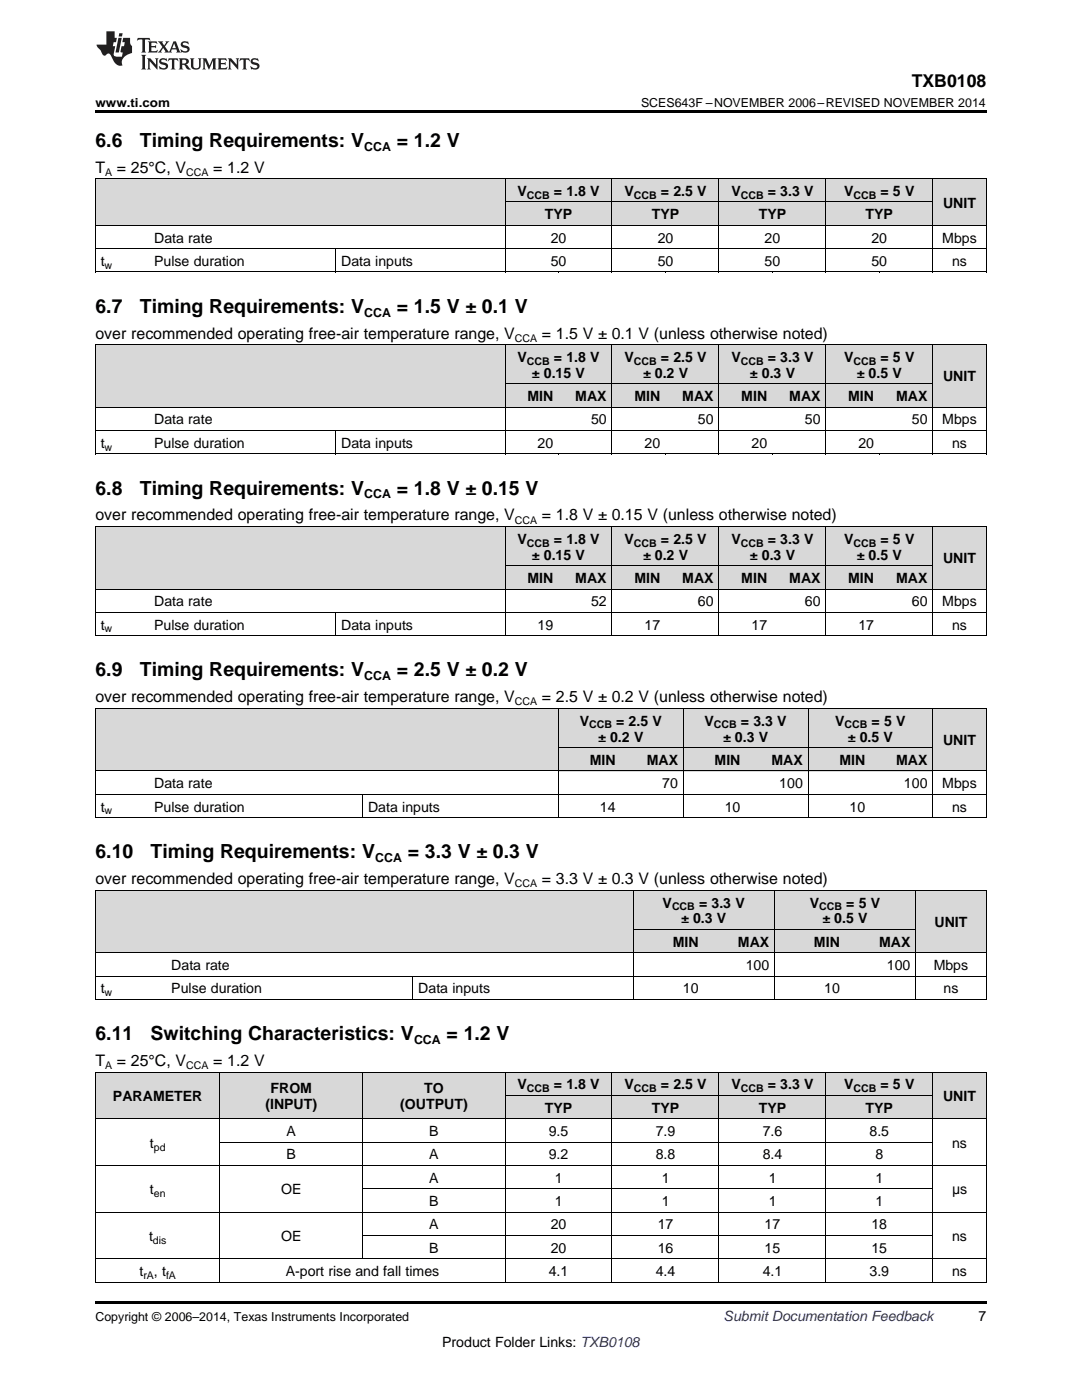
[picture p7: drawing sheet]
<svg xmlns="http://www.w3.org/2000/svg" width="216mm" height="279mm" viewBox="0 0 216 279" stroke-linecap="round" stroke-linejoin="round" font-family="sans-serif">
<g fill="#d8d8d8">
<path d="M19 214h24.9v9.3h-24.9z"/>
<path d="M43.9 214h28.5v9.3h-28.5z"/>
<path d="M72.4 214h28.4v9.3h-28.4z"/>
<path d="M100.8 218.7h10.7v4.6h-10.7z"/>
<path d="M111.5 218.7h10.7v4.6h-10.7z"/>
<path d="M122.2 218.7h10.6v4.6h-10.6z"/>
<path d="M132.8 218.7h10.7v4.6h-10.7z"/>
<path d="M143.5 218.7h10.7v4.6h-10.7z"/>
<path d="M154.2 218.7h10.6v4.6h-10.6z"/>
<path d="M164.8 218.7h10.7v4.6h-10.7z"/>
<path d="M175.5 218.7h10.7v4.6h-10.7z"/>
<path d="M186.2 214h10.6v9.3h-10.6z"/>
<path d="M100.8 214h10.7v4.7h-10.7z"/>
<path d="M111.5 214h10.7v4.7h-10.7z"/>
<path d="M122.2 214h10.6v4.7h-10.6z"/>
<path d="M132.8 214h10.7v4.7h-10.7z"/>
<path d="M143.5 214h10.7v4.7h-10.7z"/>
<path d="M154.2 214h10.6v4.7h-10.6z"/>
<path d="M164.8 214h10.7v4.7h-10.7z"/>
<path d="M175.5 214h10.7v4.7h-10.7z"/>
<path d="M19 177.7h14.1v12.5h-14.1z"/>
<path d="M33.1 177.7h49.3v12.5h-49.3z"/>
<path d="M82.4 177.7h44v12.5h-44z"/>
<path d="M126.4 185.6h14.1v4.6h-14.1z"/>
<path d="M140.5 185.6h14.1v4.6h-14.1z"/>
<path d="M154.6 185.6h14.1v4.6h-14.1z"/>
<path d="M168.7 185.6h14v4.6h-14z"/>
<path d="M182.7 177.7h14.1v12.5h-14.1z"/>
<path d="M126.4 177.7h14.1v7.9h-14.1z"/>
<path d="M140.5 177.7h14.1v7.9h-14.1z"/>
<path d="M154.6 177.7h14.1v7.9h-14.1z"/>
<path d="M168.7 177.7h14v7.9h-14z"/>
<path d="M19 141.4h10.7v12.5h-10.7z"/>
<path d="M29.7 141.4h42.7v12.5h-42.7z"/>
<path d="M72.4 141.4h39.1v12.5h-39.1z"/>
<path d="M111.5 149.3h12.4v4.6h-12.4z"/>
<path d="M123.9 149.3h12.5v4.6h-12.5z"/>
<path d="M136.4 149.3h12.4v4.6h-12.4z"/>
<path d="M148.8 149.3h12.5v4.6h-12.5z"/>
<path d="M161.3 149.3h12.4v4.6h-12.4z"/>
<path d="M173.7 149.3h12.5v4.6h-12.5z"/>
<path d="M186.2 141.4h10.6v12.5h-10.6z"/>
<path d="M111.5 141.4h12.4v7.9h-12.4z"/>
<path d="M123.9 141.4h12.5v7.9h-12.5z"/>
<path d="M136.4 141.4h12.4v7.9h-12.4z"/>
<path d="M148.8 141.4h12.5v7.9h-12.5z"/>
<path d="M161.3 141.4h12.4v7.9h-12.4z"/>
<path d="M173.7 141.4h12.5v7.9h-12.5z"/>
<path d="M19 105.1h10.7v12.5h-10.7z"/>
<path d="M29.7 105.1h37.3v12.5h-37.3z"/>
<path d="M67 105.1h33.8v12.5h-33.8z"/>
<path d="M100.8 113h10.7v4.6h-10.7z"/>
<path d="M111.5 113h10.7v4.6h-10.7z"/>
<path d="M122.2 113h10.6v4.6h-10.6z"/>
<path d="M132.8 113h10.7v4.6h-10.7z"/>
<path d="M143.5 113h10.7v4.6h-10.7z"/>
<path d="M154.2 113h10.6v4.6h-10.6z"/>
<path d="M164.8 113h10.7v4.6h-10.7z"/>
<path d="M175.5 113h10.7v4.6h-10.7z"/>
<path d="M186.2 105.1h10.6v12.5h-10.6z"/>
<path d="M100.8 105.1h10.7v7.9h-10.7z"/>
<path d="M111.5 105.1h10.7v7.9h-10.7z"/>
<path d="M122.2 105.1h10.6v7.9h-10.6z"/>
<path d="M132.8 105.1h10.7v7.9h-10.7z"/>
<path d="M143.5 105.1h10.7v7.9h-10.7z"/>
<path d="M154.2 105.1h10.6v7.9h-10.6z"/>
<path d="M164.8 105.1h10.7v7.9h-10.7z"/>
<path d="M175.5 105.1h10.7v7.9h-10.7z"/>
<path d="M19 68.8h10.7v12.5h-10.7z"/>
<path d="M29.7 68.8h37.3v12.5h-37.3z"/>
<path d="M67 68.8h33.8v12.5h-33.8z"/>
<path d="M100.8 76.7h10.7v4.6h-10.7z"/>
<path d="M111.5 76.7h10.7v4.6h-10.7z"/>
<path d="M122.2 76.7h10.6v4.6h-10.6z"/>
<path d="M132.8 76.7h10.7v4.6h-10.7z"/>
<path d="M143.5 76.7h10.7v4.6h-10.7z"/>
<path d="M154.2 76.7h10.6v4.6h-10.6z"/>
<path d="M164.8 76.7h10.7v4.6h-10.7z"/>
<path d="M175.5 76.7h10.7v4.6h-10.7z"/>
<path d="M186.2 68.8h10.6v12.5h-10.6z"/>
<path d="M100.8 68.8h10.7v7.9h-10.7z"/>
<path d="M111.5 68.8h10.7v7.9h-10.7z"/>
<path d="M122.2 68.8h10.6v7.9h-10.6z"/>
<path d="M132.8 68.8h10.7v7.9h-10.7z"/>
<path d="M143.5 68.8h10.7v7.9h-10.7z"/>
<path d="M154.2 68.8h10.6v7.9h-10.6z"/>
<path d="M164.8 68.8h10.7v7.9h-10.7z"/>
<path d="M175.5 68.8h10.7v7.9h-10.7z"/>
<path d="M19 35.7h10.7v9.3h-10.7z"/>
<path d="M29.7 35.7h37.3v9.3h-37.3z"/>
<path d="M67 35.7h33.8v9.3h-33.8z"/>
<path d="M100.8 40.4h10.7v4.6h-10.7z"/>
<path d="M111.5 40.4h10.7v4.6h-10.7z"/>
<path d="M122.2 40.4h10.6v4.6h-10.6z"/>
<path d="M132.8 40.4h10.7v4.6h-10.7z"/>
<path d="M143.5 40.4h10.7v4.6h-10.7z"/>
<path d="M154.2 40.4h10.6v4.6h-10.6z"/>
<path d="M164.8 40.4h10.7v4.6h-10.7z"/>
<path d="M175.5 40.4h10.7v4.6h-10.7z"/>
<path d="M186.2 35.7h10.6v9.3h-10.6z"/>
<path d="M100.8 35.7h10.7v4.7h-10.7z"/>
<path d="M111.5 35.7h10.7v4.7h-10.7z"/>
<path d="M122.2 35.7h10.6v4.7h-10.6z"/>
<path d="M132.8 35.7h10.7v4.7h-10.7z"/>
<path d="M143.5 35.7h10.7v4.7h-10.7z"/>
<path d="M154.2 35.7h10.6v4.7h-10.6z"/>
<path d="M164.8 35.7h10.7v4.7h-10.7z"/>
<path d="M175.5 35.7h10.7v4.7h-10.7z"/>
</g>
<g fill="#000">
<path d="M19 22h177.8v.5h-177.8zM19 54.3h.2zM66.9 54.3h.1zM100.7 54.3h.1zM111.4 54.3h.1zM122.1 54.3h.1zM132.7 54.3h.1zM143.4 54.3h.1zM154.1 54.3h.1zM164.7 54.3h.1zM175.4 54.3h.1zM186.1 54.3h.1z"/>
<path d="M196.7 54.3h.1zM19 90.6h.2zM66.9 90.6h.1zM100.7 90.6h.1zM111.4 90.6h.1zM122.1 90.6h.1zM132.7 90.6h.1zM143.4 90.6h.1zM154.1 90.6h.1zM164.7 90.6h.1zM175.4 90.6h.1zM186.1 90.6h.1z"/>
<path d="M196.7 90.6h.1zM19 126.9h.2zM66.9 126.9h.1zM100.7 126.9h.1zM111.4 126.9h.1zM122.1 126.9h.1zM132.7 126.9h.1zM143.4 126.9h.1zM154.1 126.9h.1zM164.7 126.9h.1zM175.4 126.9h.1zM186.1 126.9h.1z"/>
<path d="M196.7 126.9h.1zM19 163.2h.2zM72.3 163.2h.1zM111.4 163.2h.1zM123.8 163.2h.1zM136.3 163.2h.1zM148.7 163.2h.1zM161.2 163.2h.1zM173.6 163.2h.1zM186.1 163.2h.1zM196.7 163.2h.1zM19 199.5h.2z"/>
<path d="M82.3 199.5h.1zM126.3 199.5h.1zM140.4 199.5h.1zM154.5 199.5h.1zM168.6 199.5h.1zM182.6 199.5h.1zM196.7 199.5h.1zM19 259.7h177.8v.5h-177.8z"/>
</g>
<g fill="none" stroke="#000" stroke-width=".2">
<path d="M19 35.6l177.8 .1v18.6M19.1 35.7v18.6M100.8 35.7v18.6M122.1 35.7v18.6M143.5 35.7v18.6M164.8 35.7v18.6M186.1 35.7v18.6M19 54.3h177.8M19 49.6h177.8M19 45h177.8M67 49.6v4.7M100.8 40.3h85.3"/>
<path d="M19 68.8h177.8v21.8M19.1 68.8v21.8M100.8 68.8v21.8M100.8 76.6h85.3M122.1 68.8v21.8M143.5 68.8v21.8M164.8 68.8v21.8M186.1 68.8v21.8M19 90.6h177.8M19 85.9h177.8M19 81.3h177.8M67 85.9v4.7"/>
<path d="M19 117.6h177.8M19 105.1h177.8M19.1 105.1v21.8M100.8 105.1v21.8M100.8 112.9h85.3M122.1 105.1v21.8M143.5 105.1v21.8M164.8 105.1v21.8M186.1 105.1v21.8M196.8 105.1v21.8M19 126.9h177.8M19 122.2h177.8"/>
<path d="M67 122.2v4.7M19 141.4h177.8v21.8M19 158.5h177.8M19 153.9h177.8M19.1 141.4v21.8M72.3 158.5v4.7M111.4 141.4v21.8M111.5 149.2h74.7M136.3 141.4v21.8M161.2 141.4v21.8M186.1 141.4v21.8M19 177.7h177.8"/>
<path d="M19 163.2h177.8M19.1 177.7v21.8M126.3 177.7v21.8M154.5 177.7v21.8M182.7 177.7v21.8M196.8 177.7v21.8M19 199.5h177.8M19 194.8h177.8M19 190.2h177.8M82.4 194.8v4.7M126.4 185.5h56.3M19 214h177.8"/>
<path d="M19.1 214v41.9M43.9 214v41.9M72.3 214v37.3M100.8 214v41.9M100.8 218.6h85.3M122.1 214v41.9M143.5 214v41.9M164.8 214v41.9M186.1 214v41.9M196.8 214v41.9M19 232.6h177.8M19 223.3h177.8"/>
<path d="M43.9 227.9h142.2M72.4 237.3h113.7M19 255.9h177.8M19 251.2h177.8M19 241.9h177.8M72.4 246.6h113.7"/>
</g>
<g fill="#231f20">
<path d="M27.5 7.6l-.1 .5 .4-.2h.6v.1v2.1l-.2 .4h1l-.3-.4v-2.1l.1-.1h.5l.5 .2-.2-.5zM29.5 8.3l.2 .3v1.5l-.2 .4h1.8l.2-.6a1.04 1.04 0 0 1-1.3 .2v-.7h.6l.3 .2v-.6l-.3 .2h-.6v-.6l.8-.1 .4 .3-.2-.5zM31.5 8.3l.9 1.1-.9 1.1h.8l-.2-.2 .5-.7 .4 .7-.2 .2h1.5l-.1-.2 .1-.4h.9l.1 .4-.2 .2h1l-.3-.3-.7-1.9h-.5l-.9 2-.8-1 .9-1h-.8l.1 .3-.3 .5-.4-.6 .2-.2zM34.7 8.6l.4 1h-.7zM36.3 8.4a.63 .63 0 0 0-.2 .7 .63 .63 0 0 0 .6 .4l.6 .2 .1 .2a.75 .75 0 0 1-.7 .4 .75 .75 0 0 1-.6-.5l.1 .7 .1-.1a1.11 1.11 0 0 0 1.5-.6 1.13 1.13 0 0 0-1.2-.8l-.1-.4a1.04 1.04 0 0 1 1.2 .2l-.2-.5-.1 .1-.5-.2zM28.2 10.9l.2 .4v2.2l-.2 .4h1l-.3-.4v-2.2l.3-.4zM29.3 11.6l.3 .4v1.5l-.3 .4h.8l-.2-.4v-1.3l1.5 1.7v-1.9l.2-.4h-.7l.2 .4v.9l-1.1-1.3zM32 11.8a.62 .62 0 0 0-.2 .7 .62 .62 0 0 0 .6 .4l.6 .1 .1 .3a.76 .76 0 0 1-.7 .3 .76 .76 0 0 1-.6-.4l.1 .7 .1-.1a1.11 1.11 0 0 0 1.5-.6 1.13 1.13 0 0 0-1.2-.8l-.1-.4a1.04 1.04 0 0 1 1.2 .2l-.2-.6-.1 .1-.5-.1zM33.7 11.6l-.2 .6a.61 .61 0 0 1 .8-.3v1.6l-.2 .4h.9l-.2-.4v-1.6a.63 .63 0 0 1 .8 .3l-.2-.6zM35.6 11.6l.3 .4v1.5l-.3 .4h1l-.2-.2v-.8l.5 .2a.76 .76 0 0 0 1.2 .7l-1-1a.58 .58 0 0 0 .6-.5 .58 .58 0 0 0-.5-.6zM36.4 11.9h.1a.45 .45 0 0 1 .5 .1 .45 .45 0 0 1 .1 .5l-.7 .2zM37.9 11.6l.2 .2a2.17 2.17 0 0 0 .3 1.9 .99 .99 0 0 0 1.6-.6v-1.1l.2-.4h-.7l.2 .2a1.92 1.92 0 0 1-.2 1.8 .6 .6 0 0 1-.9-.5v-1.1l.2-.4zM40.4 11.6l.2 .4v1.5l-.2 .4h.7l-.2-.4v-1.4l.8 1.8 .8-1.8v1.4l-.2 .4h.9l-.2-.4v-1.5l.2-.4h-.8l-.6 1.5-.6-1.5zM43.4 11.6l.2 .4v1.5l-.2 .4h1.8l.2-.6a1.04 1.04 0 0 1-1.3 .1v-.6h.5l.4 .2v-.6l-.4 .2h-.5v-.7h.8l.3 .3-.1-.6zM45.5 11.6l.2 .4v1.5l-.2 .4h.7l-.2-.4v-1.3l1.5 1.7v-1.9l.2-.4h-.7l.2 .4v.9l-1.1-1.3zM47.9 11.6l-.1 .6a.61 .61 0 0 1 .8-.3v1.6l-.3 .4h1l-.3-.4 .1-1.6a.63 .63 0 0 1 .7 .3l-.1-.6zM50.2 11.8a.62 .62 0 0 0-.2 .7 .62 .62 0 0 0 .6 .4l.6 .1 .2 .3a.76 .76 0 0 1-.8 .3 .76 .76 0 0 1-.6-.4l.1 .7 .2-.1a1.11 1.11 0 0 0 1.5-.6 1.13 1.13 0 0 0-1.3-.8l-.1-.4a1.04 1.04 0 0 1 1.2 .2l-.1-.6-.2 .1-.5-.1z"/>
<path d="M21.2 6.3v2.6h-1.9l.1 .4 .7 .9a.91 .91 0 0 0 1 .8 .56 .56 0 0 1 .5-.3 .56 .56 0 0 1 .5 .3l.4 .8a1.53 1.53 0 0 0 1.9 1.2 1.54 1.54 0 0 1 1-2.1l.9-.3v-1.4a1.52 1.52 0 0 1-.3-1.6h-1.4l-.2 .8h.5l-.2 .8h-.4l-.2 1v.2l.4 .1-.2 .8a1.93 1.93 0 0 1-1.6-.3l.3-1.8h-.5l.2-.8h.4l.2-.8h-.4v-1.3zM23.6 7.6l-.6 2.9h.7l.6-2.9zM23.8 6.6l-.1 .7h.6l.2-.7z"/>
</g>
<g font-size="3.9">
<text x="19" y="29.3">6.6</text>
<text x="27.9" y="29.3">Timing Requirements: V</text>
<text x="79.2" y="29.3">= 1.2 V</text>
<text x="19" y="62.4">6.7</text>
<text x="27.9" y="62.4">Timing Requirements: V</text>
<text x="79.2" y="62.4">= 1.5 V ± 0.1 V</text>
<text x="19" y="98.7">6.8</text>
<text x="27.9" y="98.7">Timing Requirements: V</text>
<text x="79.2" y="98.7">= 1.8 V ± 0.15 V</text>
<text x="19" y="135">6.9</text>
<text x="27.9" y="135">Timing Requirements: V</text>
<text x="79.2" y="135">= 2.5 V ± 0.2 V</text>
<text x="19" y="171.3">6.10</text>
<text x="30.1" y="171.3">Timing Requirements: V</text>
<text x="81.4" y="171.3">= 3.3 V ± 0.3 V</text>
<text x="19" y="207.6">6.11</text>
<text x="30.1" y="207.6">Switching Characteristics: V</text>
<text x="89.1" y="207.6">= 1.2 V</text>
</g>
<text font-size="3.5" x="181.9" y="17.3">TXB0108</text>
<g font-size="3.2">
<text x="19" y="34.4">T</text>
<text x="23.3" y="34.4">= 25°C, V</text>
<text x="42.5" y="34.4">= 1.2 V</text>
<text x="19" y="67.6">over recommended operating free-air temperature range, V</text>
<text x="108.1" y="67.6">= 1.5 V ± 0.1 V (unless otherwise noted)</text>
<text x="19" y="103.9">over recommended operating free-air temperature range, V</text>
<text x="108.1" y="103.9">= 1.8 V ± 0.15 V (unless otherwise noted)</text>
<text x="19" y="140.2">over recommended operating free-air temperature range, V</text>
<text x="108.1" y="140.2">= 2.5 V ± 0.2 V (unless otherwise noted)</text>
<text x="19" y="176.5">over recommended operating free-air temperature range, V</text>
<text x="108.1" y="176.5">= 3.3 V ± 0.3 V (unless otherwise noted)</text>
<text x="19" y="212.8">T</text>
<text x="23.3" y="212.8">= 25°C, V</text>
<text x="42.5" y="212.8">= 1.2 V</text>
</g>
<g font-size="2.8">
<text x="103.3" y="39.1">V</text>
<text x="110.5" y="39.1">=</text>
<text x="113" y="39.1">1.8 V</text>
<text x="124.6" y="39.1">V</text>
<text x="131.9" y="39.1">=</text>
<text x="134.4" y="39.1">2.5 V</text>
<text x="145.9" y="39.1">V</text>
<text x="153.2" y="39.1">=</text>
<text x="155.7" y="39.1">3.3 V</text>
<text x="168.4" y="39.1">V</text>
<text x="175.7" y="39.1">= 5 V</text>
<text x="188.2" y="41.4">UNIT</text>
<text x="108.7" y="43.7">TYP</text>
<text x="130.1" y="43.7">TYP</text>
<text x="151.4" y="43.7">TYP</text>
<text x="172.7" y="43.7">TYP</text>
<text x="20.1" y="53.1">t</text>
<text x="30.8" y="48.4">Data rate</text>
<text x="30.8" y="53.1">Pulse duration</text>
<text x="68.1" y="53.1">Data inputs</text>
<text x="109.9" y="48.4">20</text>
<text x="109.9" y="53.1">50</text>
<text x="131.2" y="48.4">20</text>
<text x="131.2" y="53.1">50</text>
<text x="152.6" y="48.4">20</text>
<text x="152.6" y="53.1">50</text>
<text x="173.9" y="48.4">20</text>
<text x="173.9" y="53.1">50</text>
<text x="188" y="48.4">Mbps</text>
<text x="190" y="53.1">ns</text>
<text x="103.3" y="72.2">V</text>
<text x="106.2" y="75.4">± 0.15 V</text>
<text x="110.5" y="72.2">=</text>
<text x="113" y="72.2">1.8 V</text>
<text x="124.6" y="72.2">V</text>
<text x="128.3" y="75.4">± 0.2 V</text>
<text x="131.9" y="72.2">=</text>
<text x="134.4" y="72.2">2.5 V</text>
<text x="145.9" y="72.2">V</text>
<text x="149.6" y="75.4">± 0.3 V</text>
<text x="153.2" y="72.2">=</text>
<text x="155.7" y="72.2">3.3 V</text>
<text x="168.4" y="72.2">V</text>
<text x="171" y="75.4">± 0.5 V</text>
<text x="175.7" y="72.2">= 5 V</text>
<text x="188.2" y="76.1">UNIT</text>
<text x="105.2" y="80">MIN</text>
<text x="114.8" y="80">MAX</text>
<text x="126.6" y="80">MIN</text>
<text x="136.1" y="80">MAX</text>
<text x="147.9" y="80">MIN</text>
<text x="157.5" y="80">MAX</text>
<text x="169.2" y="80">MIN</text>
<text x="178.8" y="80">MAX</text>
<text x="20.1" y="89.4">t</text>
<text x="30.8" y="84.7">Data rate</text>
<text x="30.8" y="89.4">Pulse duration</text>
<text x="68.1" y="89.4">Data inputs</text>
<text x="107.3" y="89.4">20</text>
<text x="117.9" y="84.7">50</text>
<text x="128.6" y="89.4">20</text>
<text x="139.3" y="84.7">50</text>
<text x="150" y="89.4">20</text>
<text x="160.6" y="84.7">50</text>
<text x="171.3" y="89.4">20</text>
<text x="182" y="84.7">50</text>
<text x="188" y="84.7">Mbps</text>
<text x="190" y="89.4">ns</text>
<text x="103.3" y="108.5">V</text>
<text x="106.2" y="111.7">± 0.15 V</text>
<text x="110.5" y="108.5">=</text>
<text x="113" y="108.5">1.8 V</text>
<text x="124.6" y="108.5">V</text>
<text x="128.3" y="111.7">± 0.2 V</text>
<text x="131.9" y="108.5">=</text>
<text x="134.4" y="108.5">2.5 V</text>
<text x="145.9" y="108.5">V</text>
<text x="149.6" y="111.7">± 0.3 V</text>
<text x="153.2" y="108.5">=</text>
<text x="155.7" y="108.5">3.3 V</text>
<text x="168.4" y="108.5">V</text>
<text x="171" y="111.7">± 0.5 V</text>
<text x="175.7" y="108.5">= 5 V</text>
<text x="188.2" y="112.4">UNIT</text>
<text x="105.2" y="116.3">MIN</text>
<text x="114.8" y="116.3">MAX</text>
<text x="126.6" y="116.3">MIN</text>
<text x="136.1" y="116.3">MAX</text>
<text x="147.9" y="116.3">MIN</text>
<text x="157.5" y="116.3">MAX</text>
<text x="169.2" y="116.3">MIN</text>
<text x="178.8" y="116.3">MAX</text>
<text x="20.1" y="125.7">t</text>
<text x="30.8" y="121">Data rate</text>
<text x="30.8" y="125.7">Pulse duration</text>
<text x="68.1" y="125.7">Data inputs</text>
<text x="107.3" y="125.7">19</text>
<text x="117.9" y="121">52</text>
<text x="128.6" y="125.7">17</text>
<text x="139.3" y="121">60</text>
<text x="150" y="125.7">17</text>
<text x="160.6" y="121">60</text>
<text x="171.3" y="125.7">17</text>
<text x="182" y="121">60</text>
<text x="188" y="121">Mbps</text>
<text x="190" y="125.7">ns</text>
<text x="115.7" y="144.8">V</text>
<text x="119.4" y="148">± 0.2 V</text>
<text x="122.9" y="144.8">=</text>
<text x="125.4" y="144.8">2.5 V</text>
<text x="140.6" y="144.8">V</text>
<text x="144.3" y="148">± 0.3 V</text>
<text x="147.8" y="144.8">=</text>
<text x="150.3" y="144.8">3.3 V</text>
<text x="166.7" y="144.8">V</text>
<text x="169.2" y="148">± 0.5 V</text>
<text x="173.9" y="144.8">= 5 V</text>
<text x="188.2" y="148.7">UNIT</text>
<text x="117.7" y="152.6">MIN</text>
<text x="129" y="152.6">MAX</text>
<text x="142.6" y="152.6">MIN</text>
<text x="154" y="152.6">MAX</text>
<text x="167.5" y="152.6">MIN</text>
<text x="178.8" y="152.6">MAX</text>
<text x="20.1" y="162">t</text>
<text x="30.8" y="157.3">Data rate</text>
<text x="30.8" y="162">Pulse duration</text>
<text x="73.4" y="162">Data inputs</text>
<text x="119.7" y="162">14</text>
<text x="132.2" y="157.3">70</text>
<text x="144.6" y="162">10</text>
<text x="155.5" y="157.3">100</text>
<text x="169.5" y="162">10</text>
<text x="180.4" y="157.3">100</text>
<text x="188" y="157.3">Mbps</text>
<text x="190" y="162">ns</text>
<text x="132.2" y="181.1">V</text>
<text x="135.9" y="184.3">± 0.3 V</text>
<text x="139.5" y="181.1">=</text>
<text x="142" y="181.1">3.3 V</text>
<text x="161.6" y="181.1">V</text>
<text x="164.1" y="184.3">± 0.5 V</text>
<text x="168.9" y="181.1">= 5 V</text>
<text x="186.5" y="185">UNIT</text>
<text x="134.2" y="188.9">MIN</text>
<text x="147.2" y="188.9">MAX</text>
<text x="162.4" y="188.9">MIN</text>
<text x="175.4" y="188.9">MAX</text>
<text x="34.2" y="193.6">Data rate</text>
<text x="148.8" y="193.6">100</text>
<text x="177" y="193.6">100</text>
<text x="186.3" y="193.6">Mbps</text>
<text x="20.1" y="198.3">t</text>
<text x="34.2" y="198.3">Pulse duration</text>
<text x="83.5" y="198.3">Data inputs</text>
<text x="136.3" y="198.3">10</text>
<text x="164.5" y="198.3">10</text>
<text x="188.3" y="198.3">ns</text>
<text x="22.5" y="219.7">PARAMETER</text>
<text x="53" y="221.3">(INPUT)</text>
<text x="54" y="218.2">FROM</text>
<text x="79.9" y="221.3">(OUTPUT)</text>
<text x="84.6" y="218.2">TO</text>
<text x="103.3" y="217.4">V</text>
<text x="110.5" y="217.4">=</text>
<text x="113" y="217.4">1.8 V</text>
<text x="124.6" y="217.4">V</text>
<text x="131.9" y="217.4">=</text>
<text x="134.4" y="217.4">2.5 V</text>
<text x="145.9" y="217.4">V</text>
<text x="153.2" y="217.4">=</text>
<text x="155.7" y="217.4">3.3 V</text>
<text x="168.4" y="217.4">V</text>
<text x="175.7" y="217.4">= 5 V</text>
<text x="188.2" y="219.7">UNIT</text>
<text x="57.2" y="226.7">A</text>
<text x="85.7" y="226.7">B</text>
<text x="108.7" y="222.1">TYP</text>
<text x="109.5" y="226.7">9.5</text>
<text x="130.1" y="222.1">TYP</text>
<text x="130.8" y="226.7">7.9</text>
<text x="151.4" y="222.1">TYP</text>
<text x="152.2" y="226.7">7.6</text>
<text x="172.7" y="222.1">TYP</text>
<text x="173.5" y="226.7">8.5</text>
<text x="29.9" y="229.1">t</text>
<text x="57.2" y="231.4">B</text>
<text x="85.7" y="231.4">A</text>
<text x="109.5" y="231.4">9.2</text>
<text x="130.8" y="231.4">8.8</text>
<text x="152.2" y="231.4">8.4</text>
<text x="174.7" y="231.4">8</text>
<text x="190" y="229.1">ns</text>
<text x="29.9" y="238.4">t</text>
<text x="56.1" y="238.4">OE</text>
<text x="85.7" y="236">A</text>
<text x="110.7" y="236">1</text>
<text x="132" y="236">1</text>
<text x="153.4" y="236">1</text>
<text x="174.7" y="236">1</text>
<text x="190" y="238.4">μs</text>
<text x="85.7" y="240.7">B</text>
<text x="85.7" y="245.4">A</text>
<text x="109.9" y="245.4">20</text>
<text x="110.7" y="240.7">1</text>
<text x="131.2" y="245.4">17</text>
<text x="132" y="240.7">1</text>
<text x="152.6" y="245.4">17</text>
<text x="153.4" y="240.7">1</text>
<text x="173.9" y="245.4">18</text>
<text x="174.7" y="240.7">1</text>
<text x="29.7" y="247.7">t</text>
<text x="56.1" y="247.7">OE</text>
<text x="85.7" y="250">B</text>
<text x="109.9" y="250">20</text>
<text x="131.2" y="250">16</text>
<text x="152.6" y="250">15</text>
<text x="173.9" y="250">15</text>
<text x="190" y="247.7">ns</text>
<text x="27.8" y="254.7">t</text>
<text x="30.7" y="254.7">, t</text>
<text x="57" y="254.7">A-port rise and fall times</text>
<text x="109.5" y="254.7">4.1</text>
<text x="130.8" y="254.7">4.4</text>
<text x="152.2" y="254.7">4.1</text>
<text x="173.5" y="254.7">3.9</text>
<text x="190" y="254.7">ns</text>
<text x="195.3" y="263.6">7</text>
<text x="88.2" y="268.9">Product Folder Links: TXB0108</text>
</g>
<text font-size="2.8" fill="#0000c8" x="144.4" y="263.6">Submit Documentation Feedback</text>
<g font-size="2.5">
<text x="19" y="21.4">www.ti.com</text>
<text x="127.9" y="21.4">SCES643F –NOVEMBER 2006–REVISED NOVEMBER 2014</text>
<text x="72.7" y="30.1">CCA</text>
<text x="72.7" y="63.2">CCA</text>
<text x="72.7" y="99.5">CCA</text>
<text x="72.7" y="135.8">CCA</text>
<text x="74.9" y="172.1">CCA</text>
<text x="82.6" y="208.4">CCA</text>
<text x="19" y="263.6">Copyright © 2006–2014, Texas Instruments Incorporated</text>
</g>
<g font-size="2.1">
<text x="21" y="35.1">A</text>
<text x="37.1" y="35.1">CCA</text>
<text x="105.1" y="39.7">CCB</text>
<text x="126.5" y="39.7">CCB</text>
<text x="147.8" y="39.7">CCB</text>
<text x="170.3" y="39.7">CCB</text>
<text x="20.9" y="53.6">w</text>
<text x="102.7" y="68.2">CCA</text>
<text x="105.1" y="72.8">CCB</text>
<text x="126.5" y="72.8">CCB</text>
<text x="147.8" y="72.8">CCB</text>
<text x="170.3" y="72.8">CCB</text>
<text x="20.9" y="89.9">w</text>
<text x="102.7" y="104.5">CCA</text>
<text x="105.1" y="109.1">CCB</text>
<text x="126.5" y="109.1">CCB</text>
<text x="147.8" y="109.1">CCB</text>
<text x="170.3" y="109.1">CCB</text>
<text x="20.9" y="126.2">w</text>
<text x="102.7" y="140.8">CCA</text>
<text x="117.5" y="145.4">CCB</text>
<text x="142.5" y="145.4">CCB</text>
<text x="168.5" y="145.4">CCB</text>
<text x="20.9" y="162.5">w</text>
<text x="102.7" y="177.1">CCA</text>
<text x="134.1" y="181.7">CCB</text>
<text x="163.5" y="181.7">CCB</text>
<text x="20.9" y="198.8">w</text>
<text x="21" y="213.4">A</text>
<text x="37.1" y="213.4">CCA</text>
<text x="105.1" y="218">CCB</text>
<text x="126.5" y="218">CCB</text>
<text x="147.8" y="218">CCB</text>
<text x="170.3" y="218">CCB</text>
<text x="30.7" y="229.6">pd</text>
<text x="30.7" y="238.9">en</text>
<text x="30.5" y="248.2">dis</text>
<text x="28.6" y="255.2">rA</text>
<text x="33.1" y="255.2">fA</text>
</g>
</svg>
